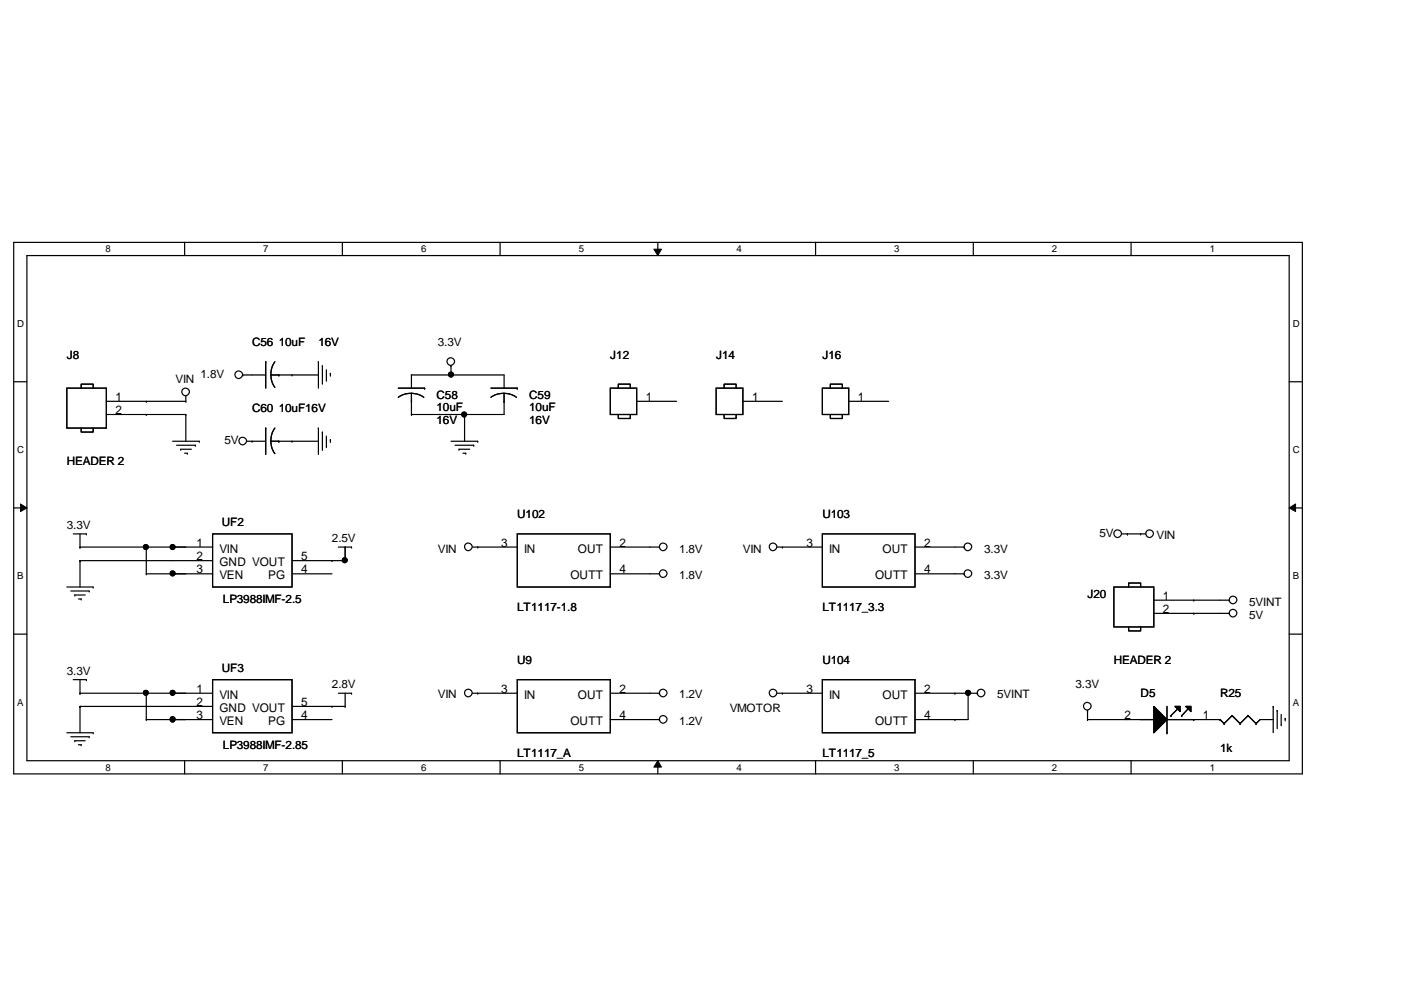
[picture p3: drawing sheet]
<svg xmlns="http://www.w3.org/2000/svg" width="297mm" height="210mm" viewBox="0 0 297 210" stroke-linecap="round" stroke-linejoin="round" font-family="sans-serif">
<path d="M2.9 51.4h273.2v112.7h-273.2zM5.7 54.2h267.6v107.1h-267.6z" fill="none" stroke="#000" stroke-width=".25"/>
<g fill="#fff">
<path d="M22.4 51.7h1.1v2.3h-1.1z"/>
<path d="M22.4 161.6h1.1v2.3h-1.1z"/>
</g>
<path d="M39.1 51.4v2.8M39.1 161.3v2.8" fill="none" stroke="#000" stroke-width=".25"/>
<g fill="#fff">
<path d="M55.8 51.7h1.1v2.3h-1.1z"/>
<path d="M55.8 161.6h1.1v2.3h-1.1z"/>
</g>
<path d="M72.6 51.4v2.8M72.6 161.3v2.8" fill="none" stroke="#000" stroke-width=".25"/>
<g fill="#fff">
<path d="M89.3 51.7h1.1v2.3h-1.1z"/>
<path d="M89.3 161.6h1.1v2.3h-1.1z"/>
</g>
<path d="M106 51.4v2.8M106 161.3v2.8" fill="none" stroke="#000" stroke-width=".25"/>
<g fill="#fff">
<path d="M122.7 51.7h1.1v2.3h-1.1z"/>
<path d="M122.7 161.6h1.1v2.3h-1.1z"/>
</g>
<path d="M139.5 51.4v2.8M139.5 161.3v2.8" fill="none" stroke="#000" stroke-width=".25"/>
<path d="M138.6 52.8h1.6l-.7 1.4zM139.5 161.3l.7 1.3h-1.6z" fill="#000"/>
<path d="M138.6 52.8h1.6l-.7 1.4zM139.5 161.3l.7 1.3h-1.6z" fill="none" stroke="#000" stroke-width=".21"/>
<g fill="#fff">
<path d="M156.2 51.7h1.1v2.3h-1.1z"/>
<path d="M156.2 161.6h1.1v2.3h-1.1z"/>
</g>
<path d="M172.9 51.4v2.8M172.9 161.3v2.8" fill="none" stroke="#000" stroke-width=".25"/>
<g fill="#fff">
<path d="M189.6 51.7h1.1v2.3h-1.1z"/>
<path d="M189.6 161.6h1.1v2.3h-1.1z"/>
</g>
<path d="M206.4 51.4v2.8M206.4 161.3v2.8" fill="none" stroke="#000" stroke-width=".25"/>
<g fill="#fff">
<path d="M223 51.7h1.1v2.3h-1.1z"/>
<path d="M223 161.6h1.1v2.3h-1.1z"/>
</g>
<path d="M239.8 51.4v2.8M239.8 161.3v2.8" fill="none" stroke="#000" stroke-width=".25"/>
<g fill="#fff">
<path d="M256.5 51.7h1.1v2.3h-1.1z"/>
<path d="M256.5 161.6h1.1v2.3h-1.1z"/>
<path d="M3.7 67.6h1.4v2.2h-1.4z"/>
<path d="M274.1 67.6h1.4v2.2h-1.4z"/>
<path d="M3.7 94.3h1.4v2.3h-1.4z"/>
<path d="M274.1 94.3h1.4v2.3h-1.4z"/>
</g>
<path d="M2.9 80.9h2.8M273.3 80.9h2.8" fill="none" stroke="#000" stroke-width=".25"/>
<g fill="#fff">
<path d="M3.7 121.1h1.3v2.3h-1.3z"/>
<path d="M274.1 121.1h1.3v2.3h-1.3z"/>
</g>
<path d="M2.9 107.7h2.8M273.3 107.7h2.8" fill="none" stroke="#000" stroke-width=".25"/>
<path d="M4.3 106.8l1.4 .9-1.4 .8zM273.3 107.7l1.4-.9v1.7z" fill="#000"/>
<path d="M4.3 106.8l1.4 .9-1.4 .8zM273.3 107.7l1.4-.9v1.7z" fill="none" stroke="#000" stroke-width=".21"/>
<g fill="#fff">
<path d="M3.7 147.8h1.2v2.3h-1.2z"/>
<path d="M274.1 147.8h1.3v2.3h-1.3z"/>
</g>
<g fill="none" stroke="#000" stroke-width=".25">
<path d="M51.5 79.5h.1M51.5 79.5h4.8M56.3 76.7h.1M56.3 76.7v5.6M57.4 79.5h10.1M58.3 76.7a4.8 4.8 0 0 0 0 5.4M59.1 79.5h.1M61.9 79.5h.1M67.5 76.7h.1M67.5 76.7v5.6M68.4 77.6h.1M68.4 77.6v3.8"/>
<path d="M69.2 78.4v2.2M70 79.2h.1M70 79.2v.6M87.2 79.5h.1M87.2 79.5h19.7v2.8M87.2 79.5v2.8M95.6 79.5h.1M95.6 77.6h.1M95.6 77.6v1.9M14.2 82.3h8.3v8.5h-8.3zM17.2 82.3v-.9h2.6v.9M17.2 90.8v.8h2.6v-.8"/>
<path d="M22.5 87.9h16.9M22.5 85.1h16.9M31 87.9h.1M31 85.1h.1M36.6 93.6h5.7M37.5 94.4h3.9M38.3 95.3h.1M38.3 95.3h2.3M39.1 96.1h.6M39.4 87.9h.1M39.4 85.1h.1M39.4 84v1.1"/>
<path d="M39.4 87.9v5.7M39.7 96.1h.1M41.4 94.4h.1M42.3 93.6h.1M52.4 93.6h3.9M53.5 93.6h.1M56.3 90.8h.1M56.3 90.8v5.6M57.4 93.6h10.1M58.3 90.8a4.8 4.8 0 0 0 0 5.4M59.1 93.6h.1M61.9 93.6h.1"/>
<path d="M67.5 90.8h.1M67.5 90.8v5.6M68.4 91.6h.1M68.4 91.6v3.9M69.2 80.6h.1M69.2 94.7h.1M69.2 92.5v2.2M70 93.2h.1M70 93.2v.6M84.4 84.2a4.8 4.8 0 0 1 5.5 0M84.4 82.3h5.6M87.2 87.9h.1"/>
<path d="M87.2 85.1h.1M87.2 83.4v4.5M90 82.3h.1M95.6 93.6h5.7M96.5 94.4h3.9M97.3 95.3h.1M97.3 95.3h2.3M98.2 96.1h.5M98.5 87.9h.1M98.5 87.9v5.7M98.7 96.1h.1M100.4 94.4h.1"/>
<path d="M101.3 93.6h.1M104.1 84.2a4.8 4.8 0 0 1 5.4 0M104.1 82.3h5.6M106.9 85.1h.1M106.9 83.4v4.5h-19.7M109.7 82.3h.1M129.4 82.3h5.6v5.6h-5.6zM131.1 82.3v-.9h2.5v.9M131.1 87.9v.8h2.5v-.8M135 85.1h8.5M151.8 82.3h5.7v5.6h-5.7zM153.5 82.3v-.9h2.6v.9"/>
<path d="M153.5 87.9v.8h2.6v-.8M157.5 85.1h8.4M174.4 82.3h5.5v5.6h-5.5zM176 82.3v-.9h2.6v.9M176 87.9v.8h2.6v-.8M179.9 85.1h8.5M15.5 113.2h2.8M17 118.9h.1M17 116h.1M17 116h28.1M17 118.9h28.1M17 113.2v2.8"/>
<path d="M17 118.9v5.6M18.3 113.2h.1M31 116h.1M31 116v5.7M36.6 116h.1M45.1 113.2h16.8v11.3h-16.8zM61.9 118.9h11.3M70.4 118.9h.1M71.7 116h2.8M73.2 116h.1M73.2 118.9h.1M73.2 116v2.9"/>
<path d="M74.5 116h.1M100.2 116h9.5M101.3 116h.1M109.7 113.2h19.7v11.3h-19.7zM129.4 116h10.4M139.8 116h.1M164.8 116h9.6M165.9 116h.1M174.4 113.2h19.6v11.3h-19.6zM194 116h10.4M204.4 116h.1M237.9 113.2h5"/>
<path d="M239 113.2h.1M241.8 113.2h.1M2.9 134.5h2.8M14.2 124.5h5.6M15 125.3h3.9M15.9 126.2h.1M15.9 126.2h2.2M16.6 127h.6M17.2 127h.1M18.9 125.3h.1M19.8 124.5h.1M31 121.7h.1"/>
<path d="M31 121.7h14.1M36.6 121.7h.1M61.9 121.7h8.5M129.4 121.7h10.4M139.8 121.7h.1M194 121.7h10.4M204.4 121.7h.1M236.2 124.5h8.4v8.4h-8.4zM239.3 124.5v-.9h2.5v.9M239.3 132.9v.9h2.5v-.9M244.6 130h16M244.6 127.3h16"/>
<path d="M253.1 130h.1M253.1 127.3h.1M260.6 130h.1M260.6 127.3h.1M273.3 134.5h2.8M14.2 155.4h5.6M15 156.2h3.9M15.5 144.1h2.8M15.9 157.1h.1M15.9 157.1h2.2M16.6 157.9h.6M17 149.8h.1"/>
<path d="M17 147h.1M17 144.1v2.9M17 149.8v5.6M17 147h28.1M17 149.8h28.1M17.2 157.9h.1M18.3 144.1h.1M18.9 156.2h.1M19.8 155.4h.1M31 147h.1M31 152.6h.1M31 152.6h14.1"/>
<path d="M31 147v5.6M36.6 147h.1M36.6 152.6h.1M45.1 144.1h16.8v11.3h-16.8zM61.9 152.6h8.5M61.9 149.8h11.3M70.4 149.8h.1M71.7 147h2.8M73.2 149.8h.1M73.2 147v2.8M74.5 147h.1M100.2 147h9.5"/>
<path d="M101.3 147h.1M109.7 144.1h19.7v11.3h-19.7zM129.4 152.6h10.4M129.4 147h10.4M139.8 147h.1M139.8 152.6h.1M164.8 147h9.6M165.9 147h.1M174.4 144.1h19.6v11.3h-19.6zM194 147h13.2M202.5 147h.1M202.5 152.6h.1"/>
<path d="M205.3 147h.1M205.3 147v5.6h-11.3M207.2 147h.1M230.6 152.6h.1M230.6 150.6h.1M230.6 152.6h14M230.6 150.6v2M244.6 149.8l2.8 2.8-2.8 2.8zM244.6 152.6h.1M247.4 155.4h.1M247.4 152.6h11.3M247.4 149.8v5.6"/>
<path d="M248.3 151.7h.1M249.1 149.8h1.1v1.1zM249.7 150.3l-1.4 1.4M250.6 151.7h.1M251.4 149.8h1.1v1.1zM251.9 150.3l-1.3 1.4M253.1 152.6h.1M258.7 152.6h.1M258.7 152.6l.8 .8M259.5 153.4h.1M261.2 151.7h.1M261.2 151.7l1.7 1.7"/>
<path d="M261.2 151.7l-1.7 1.7M262.9 153.4h.1M264.6 151.7h.1M264.6 151.7l1.7 1.7M264.6 151.7l-1.7 1.7M266.3 153.4h.1M269.9 149.8h.1M269.9 152.6h-2.7l-.9 .8M269.9 149.8v5.6M270.8 150.6h.1M270.8 150.6v3.9M271.6 153.7h.1"/>
<path d="M271.6 151.5v2.2M272.5 152.3h.1M272.5 152.3v.5"/>
<circle cx="50.6" cy="79.4" r=".8"/>
<circle cx="95.6" cy="76.7" r=".8"/>
<circle cx="95.6" cy="79.4" r=".52"/>
<circle cx="39.4" cy="83.1" r=".8"/>
<circle cx="51.5" cy="93.5" r=".8"/>
<circle cx="98.4" cy="87.9" r=".52"/>
<circle cx="30.9" cy="116" r=".52"/>
<circle cx="36.6" cy="116" r=".52"/>
<circle cx="73.1" cy="118.8" r=".52"/>
<circle cx="99.3" cy="115.9" r=".8"/>
<circle cx="140.6" cy="115.9" r=".8"/>
<circle cx="163.9" cy="115.9" r=".8"/>
<circle cx="205.2" cy="115.9" r=".8"/>
<circle cx="237" cy="113.1" r=".8"/>
<circle cx="243.7" cy="113.1" r=".8"/>
<circle cx="36.6" cy="121.6" r=".52"/>
<circle cx="140.6" cy="121.6" r=".8"/>
<circle cx="205.2" cy="121.6" r=".8"/>
<circle cx="261.4" cy="130" r=".8"/>
<circle cx="261.4" cy="127.2" r=".8"/>
<circle cx="30.9" cy="146.9" r=".52"/>
<circle cx="36.6" cy="152.5" r=".54"/>
<circle cx="36.6" cy="146.9" r=".52"/>
<circle cx="99.3" cy="146.9" r=".8"/>
<circle cx="140.6" cy="152.5" r=".8"/>
<circle cx="140.6" cy="146.9" r=".8"/>
<circle cx="163.9" cy="146.9" r=".8"/>
<circle cx="205.2" cy="146.9" r=".52"/>
<circle cx="208" cy="146.9" r=".8"/>
<circle cx="230.5" cy="149.7" r=".8"/>
</g>
<g fill="#000">
<path d="M244.6 149.8l2.8 2.8-2.8 2.8zM249.1 149.8h1.1v1.1zM251.4 149.8h1.1v1.1z"/>
<circle cx="95.6" cy="79.4" r=".52"/>
<circle cx="98.4" cy="87.9" r=".52"/>
<circle cx="30.9" cy="116" r=".52"/>
<circle cx="36.6" cy="116" r=".52"/>
<circle cx="73.1" cy="118.8" r=".52"/>
<circle cx="36.6" cy="121.6" r=".52"/>
<circle cx="30.9" cy="146.9" r=".52"/>
<circle cx="36.6" cy="152.5" r=".54"/>
<circle cx="36.6" cy="146.9" r=".52"/>
<circle cx="205.2" cy="146.9" r=".52"/>
</g>
<g font-size="2.5">
<text x="14.2" y="76.1">J8</text>
<text x="53.5" y="73.3">C56 10uF</text>
<text x="67.5" y="73.3">16V</text>
<text x="92.8" y="73.3">3.3V</text>
<text x="129.4" y="76.1">J12</text>
<text x="151.8" y="76.1">J14</text>
<text x="174.4" y="76.1">J16</text>
<text x="37.2" y="81.2">VIN</text>
<text x="42.5" y="80.1">1.8V</text>
<text x="24.5" y="85">1</text>
<text x="24.5" y="87.8">2</text>
<text x="53.5" y="87.4">C60 10uF16V</text>
<text x="92.6" y="84.6">C58</text>
<text x="92.6" y="87.1">10uF</text>
<text x="92.6" y="89.9">16V</text>
<text x="112.2" y="84.6">C59</text>
<text x="112.2" y="87.1">10uF</text>
<text x="112.2" y="89.9">16V</text>
<text x="136.9" y="85">1</text>
<text x="159.5" y="85">1</text>
<text x="181.9" y="85">1</text>
<text x="47.6" y="94.1">5V</text>
<text x="14.2" y="98.6">HEADER 2</text>
<text x="14.2" y="112.1">3.3V</text>
<text x="47" y="111.6">UF2</text>
<text x="109.7" y="109.9">U102</text>
<text x="174.4" y="109.9">U103</text>
<text x="233.1" y="113.8">5V</text>
<text x="41.7" y="115.9">1</text>
<text x="41.7" y="118.8">2</text>
<text x="46.5" y="117.2">VIN</text>
<text x="63.9" y="118.8">5</text>
<text x="70.4" y="115">2.5V</text>
<text x="92.8" y="117.2">VIN</text>
<text x="106.3" y="115.9">3</text>
<text x="111.1" y="117.2">IN</text>
<text x="122.5" y="117.2">OUT</text>
<text x="131.3" y="115.9">2</text>
<text x="144" y="117.2">1.8V</text>
<text x="157.5" y="117.2">VIN</text>
<text x="171" y="115.9">3</text>
<text x="175.8" y="117.2">IN</text>
<text x="187.1" y="117.2">OUT</text>
<text x="195.9" y="115.9">2</text>
<text x="208.6" y="117.2">3.3V</text>
<text x="245.2" y="114.4">VIN</text>
<text x="41.7" y="121.6">3</text>
<text x="46.5" y="120.1">GND VOUT</text>
<text x="46.5" y="122.9">VEN</text>
<text x="56.8" y="122.9">PG</text>
<text x="63.9" y="121.6">4</text>
<text x="120.9" y="122.9">OUTT</text>
<text x="131.3" y="121.6">4</text>
<text x="144" y="122.9">1.8V</text>
<text x="185.5" y="122.9">OUTT</text>
<text x="195.9" y="121.6">4</text>
<text x="208.6" y="122.9">3.3V</text>
<text x="47.3" y="127.8">LP3988IMF-2.5</text>
<text x="109.7" y="129.5">LT1117-1.8</text>
<text x="174.4" y="129.5">LT1117_3.3</text>
<text x="230.6" y="126.7">J20</text>
<text x="246.6" y="127.2">1</text>
<text x="246.6" y="130">2</text>
<text x="264.9" y="131.2">5V</text>
<text x="264.9" y="128.4">5VINT</text>
<text x="14.2" y="143.1">3.3V</text>
<text x="47" y="142.5">UF3</text>
<text x="109.7" y="140.8">U9</text>
<text x="174.4" y="140.8">U104</text>
<text x="236.2" y="140.8">HEADER 2</text>
<text x="41.7" y="146.9">1</text>
<text x="41.7" y="149.7">2</text>
<text x="46.5" y="148.2">VIN</text>
<text x="63.9" y="149.7">5</text>
<text x="70.4" y="145.9">2.8V</text>
<text x="92.8" y="148.1">VIN</text>
<text x="106.3" y="146.9">3</text>
<text x="111.1" y="148.2">IN</text>
<text x="122.5" y="148.2">OUT</text>
<text x="131.3" y="146.9">2</text>
<text x="144" y="148.1">1.2V</text>
<text x="171" y="146.9">3</text>
<text x="175.8" y="148.2">IN</text>
<text x="187.1" y="148.2">OUT</text>
<text x="195.9" y="146.9">2</text>
<text x="211.4" y="148.1">5VINT</text>
<text x="228" y="145.9">3.3V</text>
<text x="241.8" y="147.8">D5</text>
<text x="258.7" y="147.8">R25</text>
<text x="41.7" y="152.5">3</text>
<text x="46.5" y="151">GND VOUT</text>
<text x="46.5" y="153.8">VEN</text>
<text x="56.8" y="153.8">PG</text>
<text x="63.9" y="152.5">4</text>
<text x="120.9" y="153.8">OUTT</text>
<text x="131.3" y="152.5">4</text>
<text x="144" y="153.8">1.2V</text>
<text x="154.7" y="151">VMOTOR</text>
<text x="185.5" y="153.8">OUTT</text>
<text x="195.9" y="152.5">4</text>
<text x="238.4" y="152.5">2</text>
<text x="255" y="152.5">1</text>
<text x="47.3" y="158.7">LP3988IMF-2.85</text>
<text x="109.7" y="160.4">LT1117_A</text>
<text x="174.4" y="160.4">LT1117_5</text>
<text x="258.7" y="159.3">1k</text>
</g>
<g font-size="2">
<text x="22.4" y="53.5">8</text>
<text x="55.8" y="53.5">7</text>
<text x="89.3" y="53.5">6</text>
<text x="122.7" y="53.5">5</text>
<text x="156.2" y="53.5">4</text>
<text x="189.6" y="53.5">3</text>
<text x="223" y="53.5">2</text>
<text x="256.5" y="53.5">1</text>
<text x="3.7" y="69.3">D</text>
<text x="274.1" y="69.3">D</text>
<text x="3.7" y="96.1">C</text>
<text x="274.1" y="96.1">C</text>
<text x="3.7" y="122.9">B</text>
<text x="274.1" y="122.9">B</text>
<text x="3.7" y="149.6">A</text>
<text x="274.1" y="149.6">A</text>
<text x="22.4" y="163.4">8</text>
<text x="55.8" y="163.4">7</text>
<text x="89.3" y="163.4">6</text>
<text x="122.7" y="163.4">5</text>
<text x="156.2" y="163.4">4</text>
<text x="189.6" y="163.4">3</text>
<text x="223" y="163.4">2</text>
<text x="256.5" y="163.4">1</text>
</g>
</svg>
